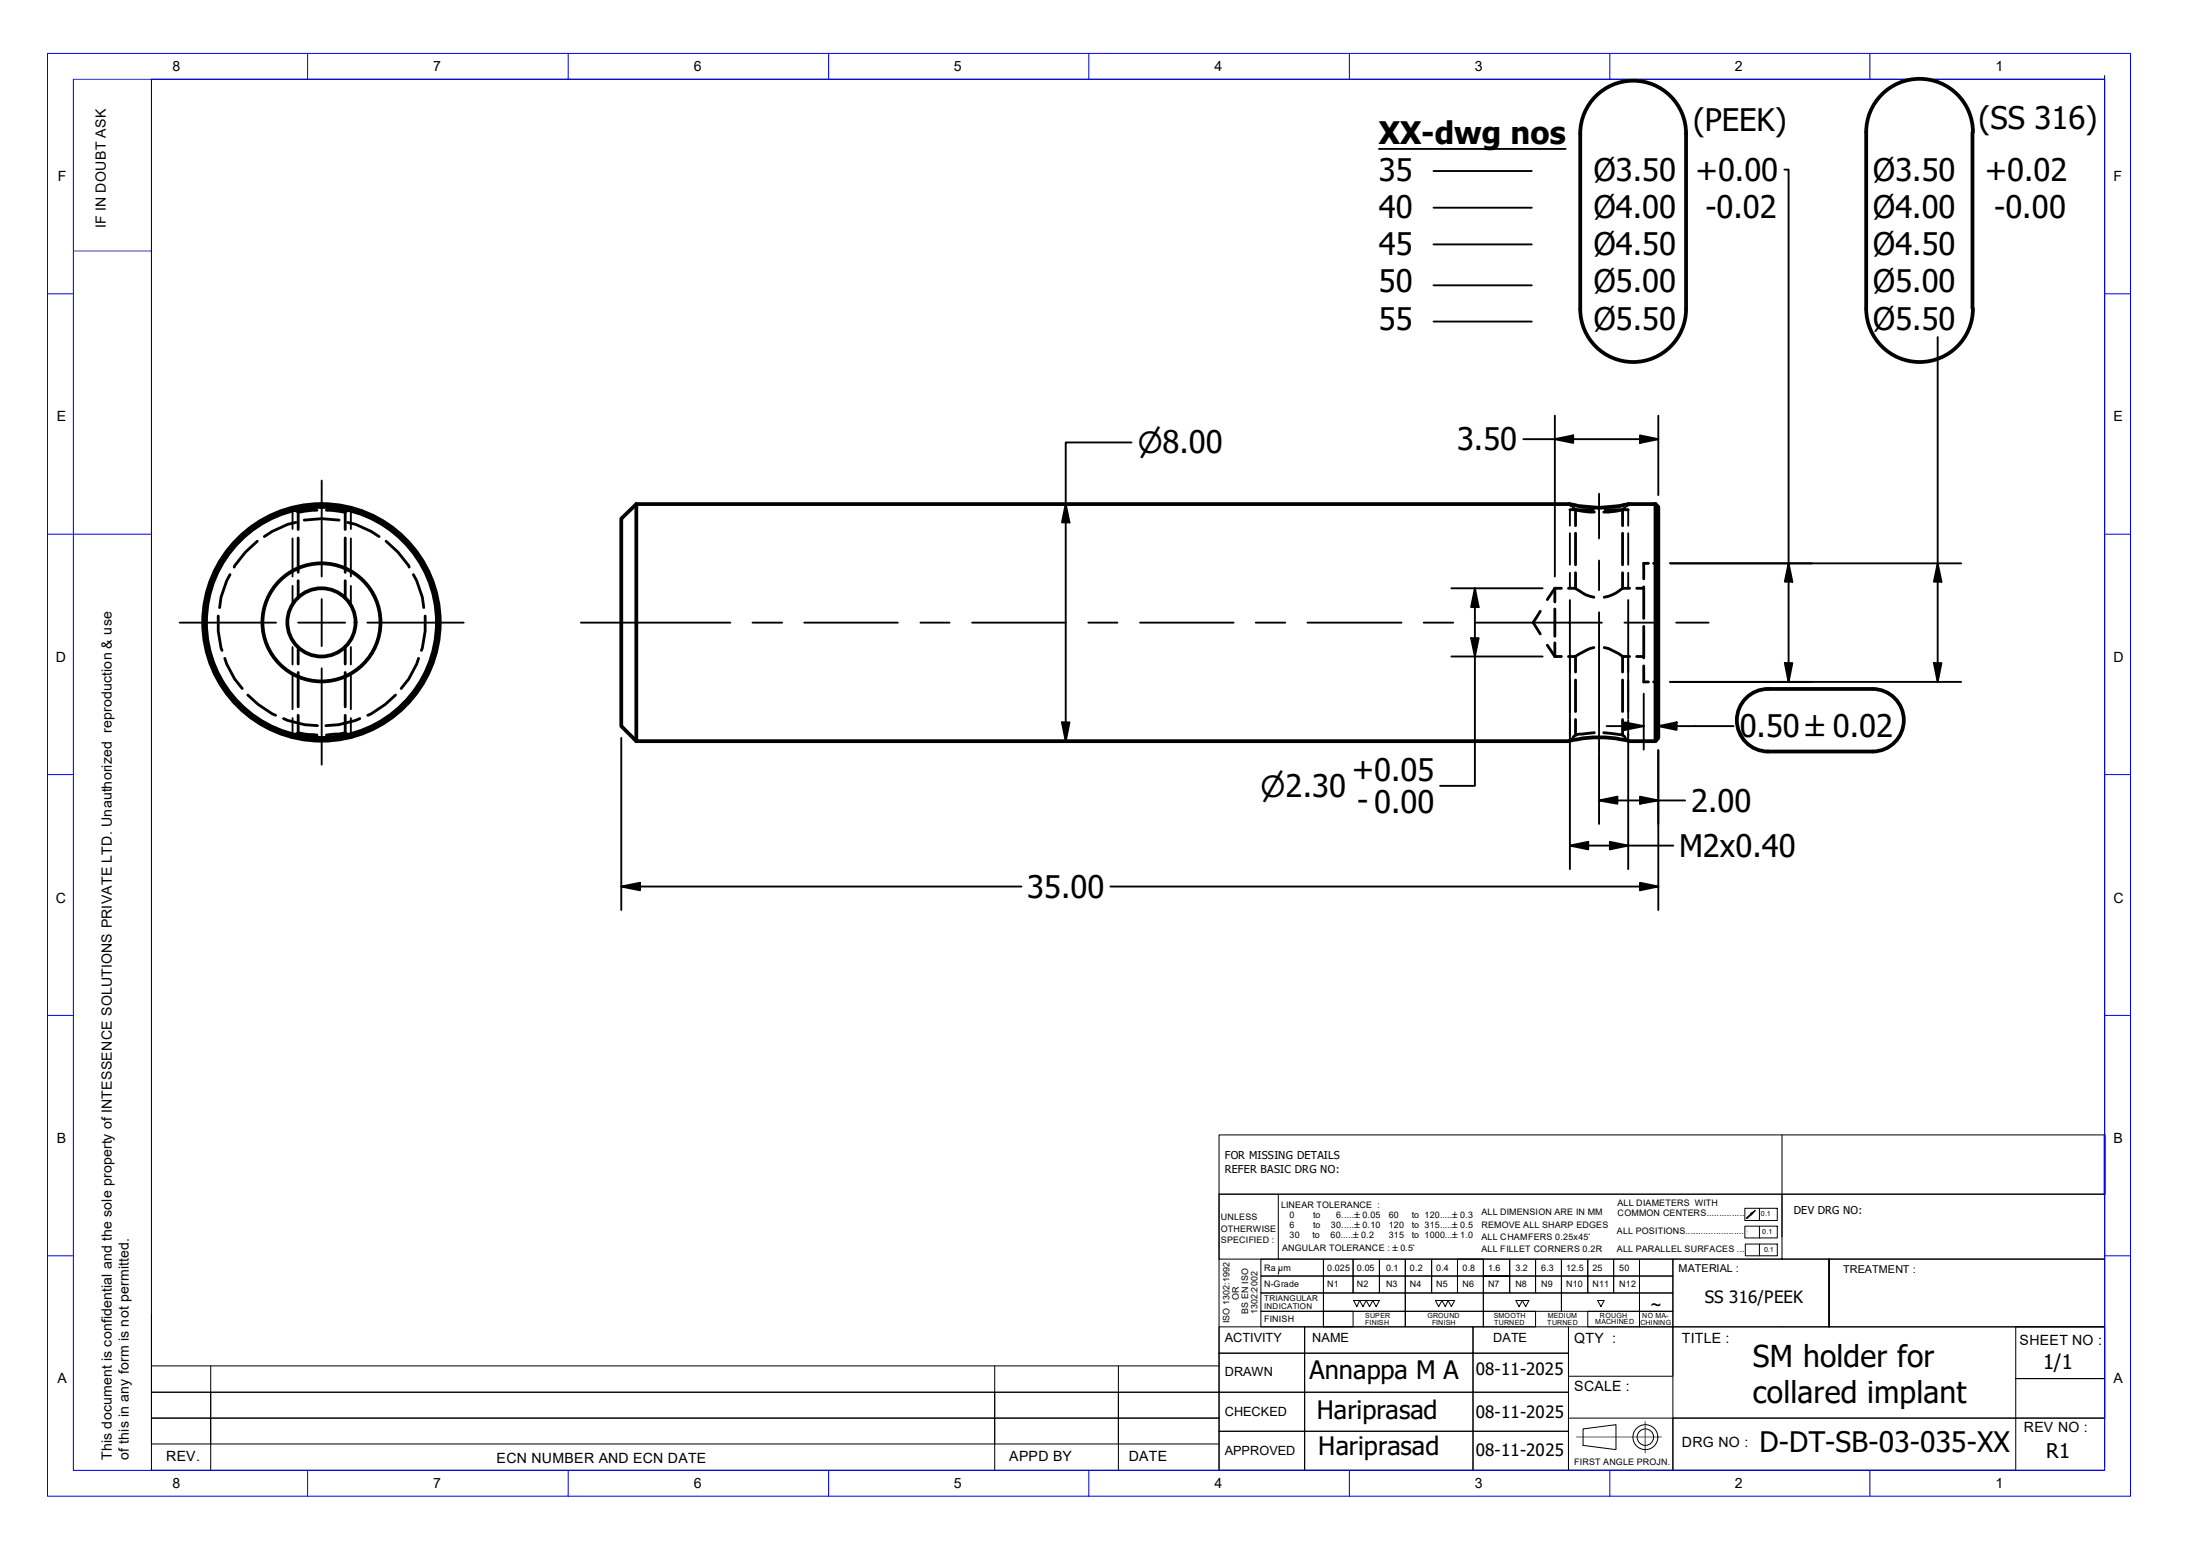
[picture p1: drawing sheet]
<svg xmlns="http://www.w3.org/2000/svg" width="297mm" height="210mm" viewBox="0 0 297 210" stroke-linecap="round" stroke-linejoin="round" font-family="sans-serif">
<!-- layer: Hidden (ANSI) -->
<g fill="none" stroke="#000" stroke-width=".38">
<path d="M31.1 77.6l-.5 .8-.8 2.2-.1 1.4M34.7 73.1l-1.6 1.4-1.5 2.1M39.4 68.6l.3 .1M39.5 68.8h3.1M39.9 70.5l-1 .3-2.1 .9-1.1 .7M39.9 68.9l.4 .2M40.3 69.1v2.4M40.3 72.6v4.7M40.3 78.4v2.3M41.1 70.2a14.6 14.6 0 0 1 4.7 0M42.8 68.9l-2.5 .2M44.1 68.9l2.5 .2"/>
<path d="M44.2 68.8h3.2M46.6 69.1v2.4M46.6 72.6v4.7M46.6 78.4v2.3M46.9 68.9l-.3 .2M46.9 70.5l1.1 .3 2.1 .9 1.1 .7M47.4 68.6l-.2 .1M52.1 73.1l1.6 1.4 1.5 2.1M55.8 77.6l.5 .8 .7 2.2 .2 1.4M209.9 79.4v1.9M209.9 79.4l-1 1.5M209.9 79.4h.9"/>
<path d="M211.8 79.4h.9M211.9 68l.3 .3M212 68.8h3.1M212.4 68.6l.3 .2M212.7 68.8l1.4 .3h1.2M212.7 79.4l.6 .4a4 4 0 0 0 1.9 .8M212.7 68.8v2.2M212.7 72v4.2M212.7 77.3v2.1M216.7 68.8h3.1M219.1 68.8l-1.4 .3h-1.2M219.1 79.4l-.5 .4a4.6 4.6 0 0 1-2 .8"/>
<path d="M219.1 68.8v2.2M219.1 72v4.2M219.1 77.3v2.1M219.1 79.4h.9M219.4 68.6l-.3 .2M219.9 68l-.3 .3M221 79.4h.9M221.9 79.2v4.3M222.6 76h-.7v2.1M223.3 76h.6M29.5 83.2v2l.5 2.6M30.4 88.9l.2 .7 1.1 2.1 1 1.2"/>
<path d="M33.5 93.8l1.4 1.3 1.9 1.3 .4 .2M38.3 97l.6 .3 2.2 .5 1.8 .2M39.7 99.3l-.3 .2M40.3 98.9l.9 .2 1.6 .1M40.3 98.9l-.4 .2M40.3 87.3v2.3M40.3 90.8v4.6M40.3 96.6v2.3M46.6 98.9l-.9 .2-1.6 .1M46.6 98.9l.3 .2M46.6 87.3v2.3M46.6 90.8v4.6"/>
<path d="M46.6 96.6v2.3M47.2 99.3l.2 .2M48.6 97l-.6 .3-2.3 .5-1.7 .2M53.4 93.8l-1.4 1.3-1.9 1.3-.4 .2M56.5 88.9l-.2 .7-1.1 2.1-1 1.2M57.4 83.2v2l-.5 2.6M208 82.5l-1 1.5 1 1.6M208.9 87.1l1 1.5M209.9 82.2v3.7M209.9 86.8v1.8M209.9 88.6h.9M211.8 88.6h.9"/>
<path d="M212.2 99.7l-.3 .3M212.7 99.2l-.3 .3M212.7 88.6v2.1M212.7 91.8v4.2M212.7 97.1v2.1M215.2 87.4l-1.1 .4-1.4 .8M215.3 98.9l-2.6 .3M216.5 98.9l2.6 .3M216.6 87.4l.6 .1 1.4 .7 .5 .4M219.1 99.2l.3 .3M219.1 88.6v2.1M219.1 91.8v4.2"/>
<path d="M219.1 97.1v2.1M219.1 88.6h.9M219.6 99.7l.3 .3M221 88.6h.9M221.9 84.6v4.2M221.9 89.9v2.1h.7M223.3 92h.6"/>
</g>
<!-- layer: Hidden Narrow (ANSI) -->
<g fill="none" stroke="#000" stroke-width=".25">
<path d="M39.5 68.8v2.6M39.5 72.7v5.1M39.5 79.1v2.6M47.4 68.8v2.6M47.4 72.7v5.1M47.4 79.1v2.6M212 68.8v2.2M212 72v4.2M212 77.3v2.1M219.8 68.8v2.2M219.8 72v4.2M219.8 77.3v2.1"/>
<path d="M39.5 87.3v2.4M39.5 90.9v4.8M39.5 96.9v2.4M47.4 87.3v2.4M47.4 90.9v4.8M47.4 96.9v2.4M212 88.6v2.2M212 91.9v4.2M212 97.2v2.1M219.8 88.6v2.2M219.8 91.9v4.2M219.8 97.2v2.1"/>
</g>
<!-- layer: Visible (ANSI) -->
<g fill="none" stroke="#000" stroke-width=".51">
<path d="M85.9 68l-2 2v28l2 2M85.9 68h126a16 16 0 0 0 8 0h3.6M85.9 68v32M223.5 68l.4 .4v31.2l-.4 .4h-3.6a16 16 0 0 0-8 0h-126M223.5 68v32"/>
<circle cx="43.4" cy="84" r="16"/>
<circle cx="43.4" cy="84" r="15.6"/>
<circle cx="43.4" cy="84" r="8"/>
<circle cx="43.4" cy="84" r="4.6"/>
</g>
<!-- layer: FORMAT -->
<path d="M236.3 163.8l.7-.4-.5 .6z" fill="#000"/>
<!-- layer: Sketch Geometry (ANSI) -->
<path d="M193.5 38.5h13.3M193.5 33h13.3M193.5 28h13.3M193.5 23.1h13.3M193.5 43.4h13.3M284.2 153.2v8M247 170v9.1" fill="none" stroke="#000" stroke-width=".25"/>
<path d="M284.2 153.2h-119.6v8h119.6" fill="none" stroke="#000" stroke-width=".14"/>
<!-- layer: FORMAT -->
<g fill="none" stroke="#000" stroke-width=".14">
<path d="M284.2 10.7h-263.8v187.8h263.8M284.2 10.2v187.8M240.6 153.2v13.8M20.4 177.4v17.5h144.2M164.6 179.1h11.5v3.6h-11.5zM164.6 161.2v37.3M170.2 177h8.5v2.1h-8.5zM170.2 174.5h8.5v2.5h-8.5zM170.2 170h8.5v2.2h-8.5zM170.2 172.2h8.5v2.3h-8.5zM172.6 161.2v8.8M172.7 171.3l-.1 .7"/>
<path d="M176.1 179.1h22.8v3.6h-22.8zM178.7 177h4v2.1h-4zM178.7 177h11v2.1h-11zM178.7 174.5h11v2.5h-11zM178.7 170h4v2.2h-4zM178.7 172.2h4v2.3h-4zM182.7 170h3.5v2.2h-3.5zM182.7 172.2h3.5v2.3h-3.5zM182.8 175.5h.8l-.4 .9zM183.6 175.5h.9l-.5 .9zM184.5 175.5h.9l-.5 .9zM185.4 175.5h.8l-.4 .9z"/>
<path d="M186.2 170h3.5v2.2h-3.5zM186.2 172.2h3.5v2.3h-3.5zM189.7 177h10.6v2.1h-10.6zM189.7 174.5h10.6v2.5h-10.6zM189.7 170h3.6v2.2h-3.6zM189.7 172.2h3.6v2.3h-3.6zM193.3 170h3.5v2.2h-3.5zM193.3 172.2h3.5v2.3h-3.5zM193.8 175.5h.9l-.5 .9zM194.7 175.5h.8l-.4 .9zM195.5 175.5h.9l-.4 .9zM196.8 170h7v2.2h-3.5v2.3h3.5v-2.3h-3.5v-2.2"/>
<path d="M196.8 170h3.5v2.2h-3.5zM196.8 172.2h3.5v2.3h-3.5zM198.9 179.1h12.9v3.6h-12.9zM200.3 177h7v2.1h-7zM200.3 174.5h10.5v2.5h-10.5zM203.8 170h3.5v2.2h-3.5zM203.8 172.2h3.5v2.3h-3.5zM204.7 175.5h.8l-.4 .9zM205.5 175.5h.9l-.4 .9zM207.3 170h3.5v2.2h-3.5zM207.3 172.2h3.5v2.3h-3.5zM210.8 174.5h10.6v2.5h-10.6z"/>
<path d="M210.8 170h3.6v2.2h-3.6zM210.8 172.2h3.6v2.3h-3.6zM211.8 179.1h14.1v6.7h-14.1zM214.4 177h7v2.1h-7zM214.4 170h3.5v2.2h-3.5zM214.4 172.2h3.5v2.3h-3.5zM215.7 175.5h.9l-.4 .9zM217.9 170h3.5v2.2h-3.5zM217.9 172.2h3.5v2.3h-3.5zM221.4 177h4.5v2.1h-4.5zM221.4 174.5h4.5v2.5h-4.5zM221.4 170h4.5v2.2h-4.5z"/>
<path d="M221.4 172.2h4.5v2.3h-4.5zM225.9 170h58.3v9.1h-58.3zM225.9 179.1h58.3v12.3h-58.3zM235.6 165.5h4.4v1.6h-4.4zM235.6 163.1h4.4v1.7h-4.4zM235.6 167.9h4.4v1.6h-4.4zM236.3 163.8l.7-.4-.5 .6zM237.6 163.1v1.7M237.6 165.5v1.6M237.6 167.9v1.6M240.6 161.2h-76v8.8h119.6v-8.8h-43.6v8.8M272.2 179.1h12v7h-12z"/>
<path d="M20.4 184.4h144.2M20.4 187.9h144.2M20.4 191.4h144.2M28.4 184.4v14.1M134.3 184.4v14.1M151 184.4v14.1M164.6 193.2h11.5v5.3h-11.5zM164.6 187.9h11.5v5.3h-11.5zM164.6 182.7h11.5v5.2h-11.5zM176.1 193.2h22.8v5.3h-22.8zM176.1 187.9h22.8v5.3h-22.8zM176.1 182.7h22.8v5.2h-22.8z"/>
<path d="M198.9 193.2h12.9v5.3h-12.9zM198.9 187.9h12.9v5.3h-12.9zM198.9 182.7h12.9v5.2h-12.9zM211.8 191.4h14.1v7.1h-14.1zM213.7 192.9l4.5-.6v3.4l-4.5-.6zM225.9 191.4h46.3v7.1h-46.3zM272.2 186.1h12v5.3h-12z"/>
<circle cx="222.2" cy="194" r="1.68"/>
<circle cx="222.2" cy="194" r="1.11"/>
</g>
<path d="M236.4 163.9l-.6 .5" fill="none" stroke="#000" stroke-width=".25"/>
<g fill="none" stroke="#00f" stroke-width=".14">
<path d="M6.4 7.2h281.3v194.8h-281.3zM9.9 10.7h274.3v187.8h-274.3zM41.5 7.2v3.5M76.7 7.2v3.5M111.9 7.2v3.5M147 7.2v3.5M182.2 7.2v3.5M217.4 7.2v3.5M252.5 7.2v3.5M6.4 39.7h3.5M9.9 33.9h10.5M284.2 39.7h3.5"/>
<path d="M6.4 72.1h14M284.2 72.1h3.5M6.4 104.6h3.5M284.2 104.6h3.5M6.4 137.1h3.5M284.2 137.1h3.5M6.4 169.5h3.5M284.2 169.5h3.5M41.5 198.5v3.5M76.7 198.5v3.5M111.9 198.5v3.5M147 198.5v3.5"/>
<path d="M182.2 198.5v3.5M217.4 198.5v3.5M252.5 198.5v3.5"/>
</g>
<path d="M212.9 194h11.4M222.1 191.9v4.2" fill="none" stroke="#f00" stroke-width=".14"/>
<!-- layer: Centerline (ANSI) -->
<g fill="none" stroke="#000" stroke-width=".25">
<path d="M215.9 66.6v6.1M215.9 75.7v4M78.4 84h20.2M101.6 84h4M108.6 84h12.6M124.3 84h3.9M131.3 84h12.6M146.9 84h4M153.9 84h12.7M169.5 84h4M176.5 84h12.7M192.2 84h4"/>
<path d="M199.2 84h17.1M215.9 82.6v19.8M219.3 84h4M226.3 84h4.4"/>
</g>
<!-- layer: Dimension (ANSI) -->
<g fill="none" stroke="#000" stroke-width=".25">
<path d="M240.9 22.9h.6v69.1M152.8 59.7h-8.9v40.3M205.7 59.3h18.2M209.9 59.3l2.5-.5v1zM209.9 56.1v21.7M221.4 58.8l2.5 .5-2.5 .5zM223.9 56.1v10.7M261.6 45.5v46.5M143.9 68l.5 2.5h-1zM196 79.4h12.3M199.1 79.4l.5 2.6h-1zM199.1 79.4v26.7h-4.7"/>
<path d="M225.5 76h39.3M241.5 76l.5 2.5h-1zM261.6 76l.5 2.5h-1zM83.9 99.6v23.2M143.4 97.5h1l-.5 2.5zM196 88.6h12.3M198.6 86.1h1l-.5 2.5zM212 81v2.9M212 84.1v33.2M216.9 98h5M219.4 97.5l2.5 .5-2.5 .5zM219.8 81v2.9"/>
<path d="M219.8 84.1v12.9M219.8 99v18.3M221.9 93.6v7.6M223.9 98l2.5-.5v1zM223.9 98h10.2M225.5 92h39.3M241 89.5h1l-.5 2.5zM261.1 89.5h1l-.5 2.5zM83.9 119.7l2.5-.5v1zM83.9 119.7h54M149.9 119.7h74M212 114.1l2.4-.5v1.1z"/>
<path d="M212 114.1h13.9M215.9 108l2.5-.5v1zM215.9 108h11.6M215.9 102.4v8.8M217.4 113.6l2.4 .5-2.4 .6zM221.4 107.5l2.5 .5-2.5 .5zM221.4 119.2l2.5 .5-2.5 .5zM223.9 101.3v21.5"/>
</g>
<g fill="#000">
<path d="M209.9 59.3l2.5-.5v1zM221.4 58.8l2.5 .5-2.5 .5zM143.9 68l.5 2.5h-1zM241.5 76l.5 2.5h-1zM261.6 76l.5 2.5h-1zM143.4 97.5h1l-.5 2.5zM198.6 86.1h1l-.5 2.5zM199.1 79.4l.5 2.6h-1zM219.4 97.5l2.5 .5-2.5 .5zM223.9 98l2.5-.5v1zM241 89.5h1l-.5 2.5zM261.1 89.5h1l-.5 2.5z"/>
<path d="M83.9 119.7l2.5-.5v1zM212 114.1l2.4-.5v1.1zM217.4 113.6l2.4 .5-2.4 .6zM215.9 108l2.5-.5v1zM221.4 107.5l2.5 .5-2.5 .5zM221.4 119.2l2.5 .5-2.5 .5z"/>
</g>
<!-- layer: Center Mark (ANSI) -->
<path d="M43.4 64.9v12.9M24.3 84h13M40.3 84h6.3M43.4 80.9v6.3M43.4 90.2v13M49.6 84h13" fill="none" stroke="#000" stroke-width=".25"/>
<!-- layer: Sketch Geometry (ANSI) -->
<path d="M213.4 18a7.1 7.1 0 0 1 7.1-7.1 7.1 7.1 0 0 1 7.1 7.1M213.4 18v23.7M227.6 18v23.7M252 17.8a7.2 7.2 0 0 1 7.2-7.2 7.2 7.2 0 0 1 7.2 7.2M252 17.9v23.7M266.3 17.9v23.7M213.4 41.7a7.1 7.1 0 0 0 7.1 7.2 7.1 7.1 0 0 0 7.1-7.2M252 41.7a7.2 7.2 0 0 0 7.2 7.2 7.2 7.2 0 0 0 7.2-7.2M238.7 93h14.1M238.7 93a4.2 4.2 0 0 0-4.2 4.2 4.2 4.2 0 0 0 4.2 4.2M252.8 93a4.2 4.2 0 0 1 4.2 4.2 4.2 4.2 0 0 1-4.2 4.2M238.7 101.4h14.1" fill="none" stroke="#000" stroke-width=".51"/>
<!-- layer: Symbol (ANSI) -->
<path d="M186.2 20.1h25.2" fill="none" stroke="#000" stroke-width=".25"/>
<g font-size="4.2">
<text x="228.6" y="17.6">(PEEK)</text>
<text x="267.1" y="17.4">(SS 316)</text>
<text x="186.2" y="19.4">XX-dwg nos</text>
<text x="186.2" y="24.4">35</text>
<text x="186.2" y="29.4">40</text>
<text x="215.2" y="24.4">Ø3.50</text>
<text x="215.2" y="29.4">Ø4.00</text>
<text x="228.9" y="24.4">+0.00</text>
<text x="230.3" y="29.4">-0.02</text>
<text x="252.9" y="24.4">Ø3.50</text>
<text x="252.9" y="29.4">Ø4.00</text>
<text x="268" y="24.4">+0.02</text>
<text x="269.2" y="29.4">-0.00</text>
<text x="186.2" y="34.5">45</text>
<text x="215.2" y="34.5">Ø4.50</text>
<text x="252.9" y="34.5">Ø4.50</text>
<text x="186.2" y="39.5">50</text>
<text x="215.2" y="39.5">Ø5.00</text>
<text x="252.9" y="39.5">Ø5.00</text>
<text x="186.2" y="44.5">55</text>
<text x="215.2" y="44.5">Ø5.50</text>
<text x="252.9" y="44.5">Ø5.50</text>
<text x="196.7" y="60.8">3.50</text>
<text x="234.9" y="99.5">0.50 ±0.02</text>
<text x="182.5" y="105.3">+0.05</text>
<text x="183.3" y="109.5">- 0.00</text>
<text x="228.3" y="109.6">2.00</text>
<text x="226.7" y="115.7">M2x0.40</text>
<text x="138.7" y="121.2">35.00</text>
</g>
<g font-size="4.1">
<text x="236.7" y="184.5">SM holder for</text>
<text x="236.7" y="189.4">collared implant</text>
</g>
<g font-size="3.9">
<text x="153.6" y="61.2">⌀8.00</text>
<text x="170.2" y="107.6">⌀2.30</text>
</g>
<text font-size="3.8" x="237.6" y="196">D-DT-SB-03-035-XX</text>
<g font-size="3.4">
<text x="176.8" y="186.1">Annappa M A</text>
<text x="177.8" y="191.6">Hariprasad</text>
<text x="178" y="196.4">Hariprasad</text>
</g>
<g font-size="2.7">
<text x="275.8" y="184.8">1/1</text>
<text x="276.3" y="196.8">R1</text>
</g>
<text font-size="2.4" x="222.9" y="176.9">~</text>
<g font-size="2.3">
<text x="230.2" y="175.9">SS 316/PEEK</text>
<text x="199.3" y="185.6">08-11-2025</text>
<text x="199.3" y="191.4">08-11-2025</text>
<text x="199.3" y="196.5">08-11-2025</text>
</g>
<g font-size="1.9">
<text x="23.3" y="9.6">8</text>
<text x="58.5" y="9.6">7</text>
<text x="93.7" y="9.6">6</text>
<text x="128.8" y="9.6">5</text>
<text x="164" y="9.6">4</text>
<text x="199.1" y="9.6">3</text>
<text x="234.3" y="9.6">2</text>
<text x="269.4" y="9.6">1</text>
<text x="7.8" y="24.4">F</text>
<text x="285.4" y="24.4">F</text>
<text x="14.3" y="30.8" transform="rotate(-90 14.3 30.8)">IF IN DOUBT ASK</text>
<text x="7.7" y="56.9">E</text>
<text x="285.4" y="56.9">E</text>
<text x="7.6" y="89.4">D</text>
<text x="285.4" y="89.4">D</text>
<text x="7.6" y="121.8">C</text>
<text x="285.4" y="121.8">C</text>
<text x="7.7" y="154.3">B</text>
<text x="285.4" y="154.3">B</text>
<text x="212.5" y="181.3">QTY :</text>
<text x="227.1" y="181.3">TITLE :</text>
<text x="272.7" y="181.5">SHEET NO :</text>
<text x="7.7" y="186.7">A</text>
<text x="212.5" y="187.8">SCALE :</text>
<text x="285.4" y="186.7">A</text>
<text x="15.1" y="197.1" transform="rotate(-90 15.1 197.1)">This document is confidential and the sole property of INTESSENCE SOLUTIONS PRIVATE LTD. Unauthorized reproduction &amp; use</text>
<text x="17.4" y="197.1" transform="rotate(-90 17.4 197.1)">of this in any form is not permitted.</text>
<text x="22.4" y="197.3">REV.</text>
<text x="67.1" y="197.5">ECN NUMBER AND ECN DATE</text>
<text x="136.3" y="197.3">APPD BY</text>
<text x="152.4" y="197.3">DATE</text>
<text x="227.1" y="195.4">DRG NO :</text>
<text x="273.2" y="193.3">REV NO :</text>
<text x="23.3" y="200.8">8</text>
<text x="58.5" y="200.8">7</text>
<text x="93.7" y="200.8">6</text>
<text x="128.8" y="200.8">5</text>
<text x="164" y="200.8">4</text>
<text x="199.1" y="200.8">3</text>
<text x="234.3" y="200.8">2</text>
<text x="269.4" y="200.8">1</text>
</g>
<g font-size="1.7">
<text x="165.4" y="181.2">ACTIVITY</text>
<text x="165.4" y="185.8">DRAWN</text>
<text x="177.2" y="181.2">NAME</text>
<text x="201.6" y="181.2">DATE</text>
<text x="165.4" y="191.1">CHECKED</text>
<text x="165.4" y="196.4">APPROVED</text>
</g>
<g font-size="1.5">
<text x="165.4" y="156.5">FOR MISSING DETAILS</text>
<text x="165.4" y="158.3">REFER BASIC DRG NO:</text>
<text x="242.2" y="163.9">DEV DRG NO:</text>
<text x="226.6" y="171.7">MATERIAL :</text>
<text x="248.9" y="171.8">TREATMENT :</text>
</g>
<g font-size="1.2">
<text x="164.8" y="164.7">UNLESS</text>
<text x="164.8" y="166.3">OTHERWISE</text>
<text x="164.8" y="167.8">SPECIFIED :</text>
<text x="173" y="163">LINEAR TOLERANCE :</text>
<text x="174.1" y="164.4">0</text>
<text x="174.1" y="165.7">6</text>
<text x="174.1" y="167.2">30</text>
<text x="177.2" y="167.2">to</text>
<text x="177.3" y="164.4">to</text>
<text x="177.3" y="165.7">to</text>
<text x="179.6" y="167.2">60.....±0.2</text>
<text x="179.7" y="165.7">30.....±0.10</text>
<text x="180.4" y="164.4">6.....±0.05</text>
<text x="187.5" y="164.4">60</text>
<text x="187.5" y="165.7">120</text>
<text x="187.5" y="167.2">315</text>
<text x="190.6" y="164.4">to 120.....±0.3</text>
<text x="190.6" y="165.7">to 315.....±0.5</text>
<text x="190.6" y="167.2">to 1000...±1.0</text>
<text x="200" y="164.1">ALL DIMENSION ARE IN MM</text>
<text x="200" y="165.8">REMOVE ALL SHARP EDGES</text>
<text x="200" y="167.4">ALL CHAMFERS 0.25x45°</text>
<text x="218.3" y="166.5">ALL POSITIONS....................... j</text>
<text x="218.4" y="164.2">COMMON CENTERS...............</text>
<text x="218.4" y="162.8">ALL DIAMETERS WITH</text>
<text x="170.7" y="173.7">N-Grade</text>
<text x="170.7" y="171.5">Ra um</text>
<text x="173.1" y="168.9">ANGULAR TOLERANCE : ±0.5°</text>
<text x="179.2" y="173.7">N1</text>
<text x="179.2" y="171.5">0.025</text>
<text x="183.2" y="173.7">N2</text>
<text x="183.2" y="171.5">0.05</text>
<text x="187.1" y="173.7">N3</text>
<text x="187.1" y="171.5">0.1</text>
<text x="190.4" y="173.7">N4</text>
<text x="190.4" y="171.5">0.2</text>
<text x="193.9" y="173.7">N5</text>
<text x="193.9" y="171.5">0.4</text>
<text x="197.5" y="173.7">N6</text>
<text x="197.5" y="171.5">0.8</text>
<text x="200" y="169">ALL FILLET CORNERS 0.2R</text>
<text x="200.9" y="173.7">N7</text>
<text x="200.9" y="171.5">1.6</text>
<text x="204.6" y="173.7">N8</text>
<text x="204.6" y="171.5">3.2</text>
<text x="208.1" y="173.7">N9</text>
<text x="208.1" y="171.5">6.3</text>
<text x="211.5" y="173.7">N10</text>
<text x="211.5" y="171.5">12.5</text>
<text x="215" y="173.7">N11</text>
<text x="215" y="171.5">25</text>
<text x="218.3" y="168.9">ALL PARALLEL SURFACES ...</text>
<text x="218.6" y="173.7">N12</text>
<text x="218.6" y="171.5">50</text>
<text x="166" y="178.6" transform="rotate(-90 166 178.6)">ISO 1302:1992</text>
<text x="167.3" y="175.4" transform="rotate(-90 167.3 175.4)">OR</text>
<text x="168.5" y="177.3" transform="rotate(-90 168.5 177.3)">BS EN ISO</text>
<text x="169.8" y="177.4" transform="rotate(-90 169.8 177.4)">1302:2002</text>
<text x="170.7" y="178.4">FINISH</text>
<text x="212.5" y="197.8">FIRST ANGLE PROJN.</text>
</g>
<g font-size="1.1">
<text x="170.7" y="175.6">TRIANGULAR</text>
<text x="170.7" y="176.8">INDICATION</text>
</g>
<g font-size="1">
<text x="237.7" y="164.2">0.1</text>
<text x="237.9" y="166.6">0.1</text>
<text x="238.2" y="169">0.1</text>
<text x="184.3" y="177.9">SUPER</text>
<text x="184.3" y="178.9">FINISH</text>
<text x="192.7" y="177.9">GROUND</text>
<text x="193.4" y="178.9">FINISH</text>
<text x="201.7" y="177.9">SMOOTH</text>
<text x="201.7" y="178.9">TURNED</text>
<text x="208.9" y="178.9">TURNED</text>
<text x="209" y="177.9">MEDIUM</text>
<text x="215.4" y="178.8">MACHINED</text>
<text x="216" y="177.9">ROUGH</text>
<text x="221.5" y="178.9">CHINING</text>
<text x="221.7" y="177.9">NO MA-</text>
</g>
<text font-size=".7" x="235.8" y="168.9">//</text>
</svg>
